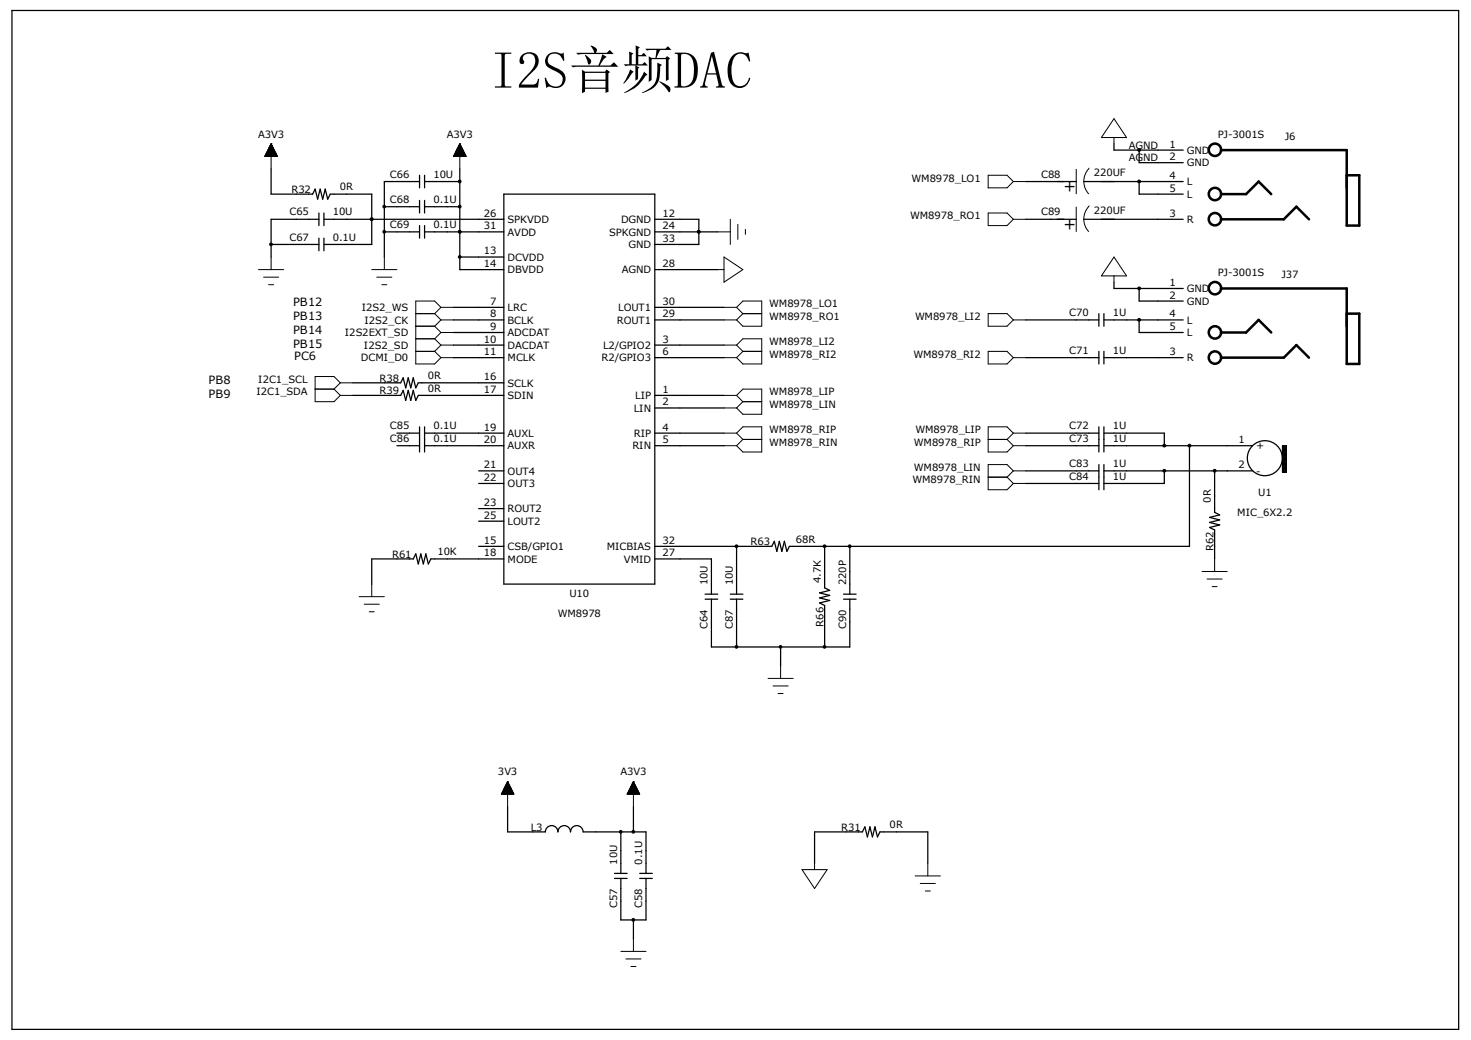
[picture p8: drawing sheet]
<svg xmlns="http://www.w3.org/2000/svg" width="297mm" height="210mm" viewBox="0 0 297 210" stroke-linecap="round" stroke-linejoin="round" font-family="sans-serif">
<g fill="none" stroke="#000" stroke-width=".25">
<path d="M2.4 2.1h292.1v205.8h-292.1zM54.7 34.1v5.1h8.4l.5-1 .5 2 .5-2 .6 2 .5-2 .5 2 .5-1h8.4v10.2h-9.7M84.7 36.7h-7.1v15.2M84.7 35.4v2.5M85.7 36.7h7.1M85.7 35.4v2.5M92.8 34.1v20.3h8.9M101.7 39.2h30.5v78.7h-30.5zM207.1 36.7h10.2M218.8 36.7h20.1M224.9 29v1.3h14M230 36.7v2.5h8.9"/>
<path d="M230 30.3v2.6h8.9M54.7 49.4h9.7M64.4 44.3h-9.7v7.6M64.4 43v2.6M64.4 48.1v2.5M65.4 44.3h36.3M65.4 43v2.6M65.4 48.1v2.5M75.1 44.3h.1M77.6 46.8h7.1M77.6 41.7h7.1M84.7 40.5v2.5"/>
<path d="M84.7 45.6v2.5M85.7 46.8h16M85.7 40.5v2.5M85.7 45.6v2.5M85.7 41.7h7.1M92.8 46.8h.1M92.8 51.9h8.9M132.2 44.3h8.9v5.1h-8.9M132.2 54.4h12.7M132.2 46.8h12.7M141.1 46.8h.1M207.1 44.3h10.2"/>
<path d="M218.8 44.3h20.1M224.9 57v1.3h14M230 58.3v2.5h8.9M71.2 79.8h9.7l.5-1 .5 2.1 .5-2.1 .5 2.1 .5-2.1 .5 2.1 .6-1.1h17.2M71.2 77.3h9.7l.5-1 .5 2 .5-2 .5 2 .5-2 .5 2 .6-1h17.2M91.6 69.7h10.1M91.6 72.2h10.1M91.6 62.1h10.1M91.6 64.6h10.1M91.6 67.1h10.1M132.2 79.8h14M132.2 69.7h14"/>
<path d="M132.2 72.2h14M132.2 62.1h14M132.2 64.6h14M207.1 72.2h14.8M207.1 64.6h14.8M221.9 63.3v2.6M221.9 71v2.5M222.9 72.2h16M222.9 64.6h16M222.9 63.3v2.6M222.9 71v2.5M230 64.6v2.5h8.9"/>
<path d="M80.1 87.5h4.6M80.1 90h4.6M84.7 86.2v5.1M85.7 87.5h16M85.7 90h16M85.7 86.2v5.1M96.6 95.1h5.1M96.6 97.6h5.1M132.2 82.4h14M132.2 87.5h14M132.2 90h14M207.1 87.5h14.8"/>
<path d="M207.1 90h14.8M207.1 95.1h14.8M207.1 97.6h14.8M221.9 86.2v5.1M221.9 93.8v5.1M222.9 87.5h12.2v2.5M222.9 90h30M222.9 95.1h30M222.9 86.2v5.1M222.9 93.8v5.1M235.1 95.1v2.5h-12.2M240.2 90v20.3h-80.8l-.5 1-.5-2-.5 2-.5-2-.6 2-.5-2-.5 1h-23.6"/>
<path d="M245.2 95.1v8.4l1.1 .5-2.1 .5 2.1 .5-2.1 .5 2.1 .5-2.1 .5 1 .5v5.9M259 90h.7v5.3h-.7zM259 95.1h.7M259 94.8h.7M259 94.6h.7M259 94.3h.7M259 94.1h.7M259 93.8h.7M259 93.6h.7M259 93.3h.7M259 93h.7M259 92.8h.7"/>
<path d="M259 92.5h.7M259 92.3h.7M259 92h.7M259 91.8h.7M259 91.5h.7M259 91.3h.7M259 91h.7M259 90.8h.7M259 90.5h.7M259 90.3h.7M259.2 90v5.3M259.5 90v5.3"/>
<path d="M96.6 110.3h5.1M96.6 102.7h5.1M96.6 105.2h5.1M101.7 112.9h-14.7l-.5 1-.5-2.1-.5 2.1-.5-2.1-.5 2.1-.6-2.1-.5 1.1h-8.3v5M132.2 112.9h11.4v7.1M142.4 120h2.5M147.4 120h2.6M148.7 110.3v9.7M166.5 110.3v8.4l1 .5-2 .5 2 .5-2 .5 2 .5-2 .6 1 .5v8.3M170.3 120h2.5M171.6 110.3v9.7M142.4 121h2.5"/>
<path d="M143.6 121v9.6h28v-9.6M147.4 121h2.6M148.7 121v9.6M157.6 130.6v3.9M170.3 121h2.5M102.5 162.9v5.1h7.6a1.27 1.27 0 0 1 1.3-1.3 1.27 1.27 0 0 1 1.2 1.3 1.27 1.27 0 0 1 1.3-1.3 1.27 1.27 0 0 1 1.3 1.3 1.27 1.27 0 0 1 1.3-1.3 1.27 1.27 0 0 1 1.2 1.3h12.7v8.4M124.1 177.4h2.5M124.1 176.4h2.5M125.3 168v8.4M125.3 177.4v8.4h5.1v-8.4M127.9 162.9v5.1M129.2 177.4h2.5"/>
<path d="M129.2 176.4h2.5M164.5 174.3v-6.3h9.6l.5-1 .5 2 .5-2 .5 2 .6-2 .5 2 .5-1h9.6v6.3M127.9 185.8v3.8"/>
<circle cx="255.4" cy="92.5" r="3.5"/>
</g>
<g fill="none" stroke="#000" stroke-width=".51">
<path d="M246.5 30.3h25.4v15.3h2.5v-10.2h-2.5M246.5 39.2h5.1l2.5-2.5 2.6 2.5M246.5 58.3h25.4v15.2h2.5v-10.2h-2.5M246.5 44.3h12.7l2.5-2.6 2.6 2.6M246.5 67.1h5.1l2.5-2.5 2.6 2.5M246.5 72.2h12.7l2.5-2.5 2.6 2.5"/>
<circle cx="245.3" cy="39.2" r="1.25"/>
<circle cx="245.3" cy="30.2" r="1.25"/>
<circle cx="245.3" cy="58.2" r="1.25"/>
<circle cx="245.3" cy="44.3" r="1.25"/>
<circle cx="245.3" cy="67.1" r="1.25"/>
<circle cx="245.3" cy="72.2" r="1.25"/>
</g>
<g fill="none" stroke="#000" stroke-width=".2">
<path d="M53.5 31.5h2.5v.1M53.5 31.4v.2M53.6 31.4h2.3M53.6 31.3h2.2v.3M53.6 31.2v.4M53.7 31.2h2.1M53.7 31.1h2.1v.5M53.7 31v.6M53.8 30.9h1.9M53.8 31.6v-.7h1.9v.7M53.9 30.8h1.7M53.9 30.6h1.6v1"/>
<path d="M53.9 30.6v1M54 30.6h1.5M54 30.4h1.5v1.2M54 30.4v1.2M54.1 30.4h1.3M54.1 30.3h1.2v1.3M54.1 30.1v1.5M54.2 30.1h1.1M54.2 30.1h1v1.5M54.2 29.9v1.7M54.3 29.9h.9M54.3 29.8h.9v1.8"/>
<path d="M54.3 29.8v1.8M54.4 29.8h.7M54.4 29.6h.6v2M54.5 29.4h.4v2.2M54.5 29.3v2.3M54.6 29.3h.3M54.7 29.3h.1v2.3M54.7 29.1v2.5M54.7 29.1h.1M54.7 29h.1M54.7 29v5.1M54.7 29l1.3 2.6h-2.5z"/>
<path d="M55 29.5h-.5l-.1 2.1M91.6 31.5h2.5v.1M91.6 31.4v.2M91.7 31.4h2.3M91.7 31.3h2.3v.3M91.7 31.2v.4M91.8 31.2h2.1M91.8 31.1h2.1v.5M91.8 31v.6M91.9 30.9h1.9M91.9 31.6v-.7h1.9v.7M92 30.8h1.7"/>
<path d="M92 30.6h1.6v1M92 30.6v1M92.1 30.6h1.5M92.1 30.4h1.5v1.2M92.1 30.4v1.2M92.2 30.4h1.3M92.2 30.3h1.3v1.3M92.2 30.1v1.5M92.3 30.1h1.1M92.3 30.1h1v1.5M92.3 29.9v1.7M92.4 29.9h.9"/>
<path d="M92.5 29.8h.8v1.8M92.5 29.8v1.8M92.5 29.8h.7M92.5 29.6h.6v2M92.5 29.5v2.1M92.6 29.5h.5M92.6 29.4h.4v2.2M92.6 29.3v2.3M92.7 29.3h.3M92.8 29.3h.2v2.3M92.8 29h.1M92.8 29l-1.2 2.6h2.5"/>
<path d="M92.8 29v5.1M92.8 29l1.3 2.6M92.9 29.1l-.1 2.5M199.5 35.4h3.8l1.3 1.3-1.3 1.2h-3.8zM204.6 36.7h2.5M217.3 34.1v5.1M219.8 34.1a3.7 3.7 0 0 0 0 5.1M224.9 27.8v1.2M224.9 24l2.6 3.8h-5.1zM52.2 54.4h5.1M53.2 56h3.1M54.2 57.5h1"/>
<path d="M54.7 51.9v2.5M75.1 54.4h5M76.1 56h3M77.1 57.5h1M77.6 51.9v2.5M144.9 54.4h1.3M144.9 46.8h2.5M146.2 51.9l3.8 2.5-3.8 2.6zM147.4 44.3v5.1M149 45.3v3M150.5 46.3v1M199.5 43h3.8l1.3 1.3-1.3 1.3h-3.8z"/>
<path d="M204.6 44.3h2.5M217.3 41.7v5.1M219.8 41.7a3.7 3.7 0 0 0 0 5.1M224.9 55.7v1.3M224.9 51.9l2.6 3.8h-5.1zM63.6 78.6h3.8M67.4 78.6l1.3 1.2M68.7 79.8h2.5M68.7 77.3l-1.3-1.3h-3.8v5.1h3.8l1.3-1.3M68.7 77.3h2.5M68.7 77.3l-1.3 1.3M83.9 63.3h3.9"/>
<path d="M83.9 71h3.9M83.9 68.4h3.9M83.9 65.9h3.9M87.8 68.4l1.2 1.3M87.8 65.9l1.2 1.2M87.8 71l1.2 1.2M87.8 63.3l1.2 1.3M89 62.1h2.6M89 62.1l-1.2 1.2M89 62.1l-1.2-1.3h-3.9v12.7h3.9l1.2-1.3M89 69.7h2.6M89 69.7l-1.2 1.3"/>
<path d="M89 67.1h2.6M89 67.1l-1.2 1.3M89 64.6h2.6M89 72.2h2.6M89 64.6l-1.2 1.3M146.2 62.1h2.5M146.2 69.7h2.5M146.2 64.6h2.5M146.2 72.2h2.5M146.2 79.8h2.5M148.7 62.1l1.3-1.3h3.8v5.1h-3.8l-1.3-1.3M148.7 69.7l1.3-1.3h3.8v5.1h-3.8l-1.3-1.3"/>
<path d="M148.7 62.1l1.3 1.2M148.7 79.8l1.3-1.2h3.8v5.1h-3.8l-1.3-1.3M148.7 69.7l1.3 1.3M148.7 79.8l1.3 1.3M150 63.3h3.8M150 71h3.8M150 63.3l-1.3 1.3M150 71l-1.3 1.2M199.5 63.3h3.8l1.3 1.3-1.3 1.3h-3.8zM199.5 71h3.8l1.3 1.2-1.3 1.3h-3.8zM204.6 64.6h2.5M204.6 72.2h2.5"/>
<path d="M146.2 82.4h2.5M146.2 87.5h2.5M146.2 90h2.5M148.7 87.5l1.3-1.3h3.8v5.1h-3.8l-1.3-1.3M148.7 87.5l1.3 1.2M150 81.1h3.8M150 81.1l-1.3 1.3M150 88.7h3.8M150 88.7l-1.3 1.3M199.5 88.7h3.8M199.5 96.4h3.8M203.3 88.7l1.3 1.3"/>
<path d="M203.3 96.4l1.3 1.2M204.6 87.5l-1.3-1.3h-3.8v5.1h3.8l1.3-1.3M204.6 95.1l-1.3-1.3h-3.8v5.1h3.8l1.3-1.3M204.6 87.5h2.5M204.6 90h2.5M204.6 87.5l-1.3 1.2M204.6 95.1h2.5M204.6 95.1l-1.3 1.3M204.6 97.6h2.5M75.1 117.9v2.6M242.7 115.4h5.1M243.7 116.9h3.1"/>
<path d="M244.7 118.4h1M245.2 112.9v2.5M72.5 120.5h5.1M73.5 122h3.1M74.5 123.5h1.1M155.1 137h5M156.1 138.5h3M157.6 134.5v2.5M101.5 159.9h2M101.5 159.8v.6M101.5 159.8h2M101.6 159.7h1.8"/>
<path d="M101.6 159.6v.8M101.6 159.6h1.8M101.7 159.5h1.6M101.8 159.3h1.4M101.8 159.2v1.2M101.9 159.2h1.3M101.9 159.1h1.2M101.9 158.9v1.5M101.9 159h1.1M102 158.9h1M102 158.7v1.7M102 158.8h1"/>
<path d="M102.1 158.7h.8v1.7M102.1 158.5v1.9M102.2 158.6h.7M102.2 158.5h.6M102.2 158.3v2.1M102.2 158.4h.5M102.3 158.3h.4M102.3 158.1v2.3M102.4 158.2h.3M102.4 158.1h.2M102.4 157.9v2.5M102.4 158h.1"/>
<path d="M102.5 157.9h.1M102.5 157.8l1.3 2.6h-2.6zM102.5 157.8v5.1M102.6 158v2.4M102.7 158.2v2.2M102.8 158.4v2M103 158.8v1.6M103.1 159v1.4M103.2 159.3v1.1M103.4 159.6v.8M103.5 159.9v.5M126.9 159.9h2"/>
<path d="M127 159.7h1.8M127 159.6v.8M127 159.6h1.8M127.1 159.5h1.6M127.1 159.4v1M127.1 159.4h1.6M127.2 159.3h1.4M127.2 159.2v1.2M127.3 159.2h1.3M127.3 159.1h1.2M127.3 158.9v1.5M127.3 159h1.1"/>
<path d="M127.4 158.9h1M127.4 158.7v1.7M127.4 158.8h1M127.5 158.7h.8v1.7M127.5 158.5v1.9M127.6 158.6h.7M127.6 158.5h.6M127.6 158.3v2.1M127.6 158.4h.5M127.7 158.3h.4M127.7 158.1v2.3M127.8 158.2h.3"/>
<path d="M127.8 158.1h.2M127.8 157.9v2.5M127.8 158h.1M127.9 157.9h.1M127.9 157.8v5.1M127.9 157.8l-1.3 2.6M127.9 157.8l1.3 2.6h-2.6M128 158v2.4M128.1 158.2v2.2M128.2 158.4v2M128.4 158.8v1.6M128.5 159v1.4"/>
<path d="M128.6 159.3v1.1M128.7 159.4v1M128.8 159.6v.8M128.9 159.8h-2v.6M128.9 159.9v.5M157.1 140h1M101.3 160.3h2.4M101.3 160.2v.2M101.3 160.2h2.4M101.4 160.1h2.2M101.7 160.4v-1h1.6v1M103.5 160h-2.1v.4"/>
<path d="M103.6 160.1v.3M103.7 160.3v.1M126.7 160.3h2.4M126.7 160.2v.2M126.7 160.2h2.4M126.8 160.1h2.2M126.8 160v.4M126.8 160h2.1M129 160.1v.3M129.1 160.3v.1M161.9 175.6h5.1l-2.5 3.8zM164.5 174.3v1.3"/>
<path d="M184.8 176.9h5.1M185.8 178.4h3M186.8 179.9h1M187.3 174.3v2.6M125.3 192.1h5.1M126.4 193.6h3M127.4 195.2h1M127.9 189.6v2.5"/>
</g>
<g fill="#000" stroke="#000" stroke-width=".2">
<circle cx="92.8" cy="36.6" r=".28"/>
<circle cx="230" cy="30.3" r=".29"/>
<circle cx="230" cy="36.6" r=".29"/>
<circle cx="54.7" cy="49.3" r=".28"/>
<circle cx="75" cy="44.3" r=".28"/>
<circle cx="77.6" cy="41.7" r=".28"/>
<circle cx="77.6" cy="46.8" r=".28"/>
<circle cx="92.8" cy="51.9" r=".28"/>
<circle cx="92.8" cy="41.7" r=".28"/>
<circle cx="92.8" cy="46.8" r=".28"/>
<circle cx="141.1" cy="46.8" r=".28"/>
<circle cx="230" cy="58.2" r=".29"/>
<circle cx="230" cy="64.6" r=".29"/>
<circle cx="235.1" cy="95.1" r=".29"/>
<circle cx="235.1" cy="90" r=".29"/>
<circle cx="240.2" cy="90" r=".29"/>
<circle cx="245.2" cy="95.1" r=".29"/>
<circle cx="148.7" cy="110.3" r=".28"/>
<circle cx="166.5" cy="110.3" r=".28"/>
<circle cx="171.6" cy="110.3" r=".28"/>
<circle cx="148.7" cy="130.6" r=".28"/>
<circle cx="157.6" cy="130.6" r=".28"/>
<circle cx="166.5" cy="130.6" r=".28"/>
<circle cx="125.3" cy="168" r=".28"/>
<circle cx="127.9" cy="168" r=".28"/>
<circle cx="127.9" cy="185.7" r=".28"/>
</g>
<text font-size="10.6" x="98.9" y="17.9">I2S音频DAC</text>
<g font-size="3.2">
<text x="217" y="38.9" transform="rotate(-90 217 38.9)">+</text>
<text x="217" y="46.6" transform="rotate(-90 217 46.6)">+</text>
</g>
<g font-size="2.3">
<text x="59.2" y="61.8">PB12</text>
<text x="59.2" y="64.6">PB13</text>
<text x="59.2" y="67.4">PB14</text>
<text x="59.2" y="70.2">PB15</text>
<text x="42.1" y="77.5">PB8</text>
<text x="59.4" y="72.7">PC6</text>
<text x="42.1" y="80.3">PB9</text>
</g>
<g font-size="2">
<text x="52.1" y="27.8">A3V3</text>
<text x="90.2" y="27.8">A3V3</text>
<text x="236.1" y="29.8">1</text>
<text x="245.9" y="27.8">PJ-3001S</text>
<text x="259.4" y="28.3">J6</text>
<text x="78.7" y="35.9">C66</text>
<text x="87.5" y="35.9">10U</text>
<text x="210.2" y="35.9">C88</text>
<text x="220.9" y="35.6">220UF</text>
<text x="227.9" y="32.6">AGND</text>
<text x="227.9" y="30.1">AGND</text>
<text x="236.1" y="32.3">2</text>
<text x="239.7" y="31.1">GND</text>
<text x="239.7" y="33.6">GND</text>
<text x="58.8" y="38.9">R32</text>
<text x="68.6" y="38.4">0R</text>
<text x="78.7" y="41">C68</text>
<text x="87.5" y="41">0.1U</text>
<text x="184.1" y="36.7">WM8978_LO1</text>
<text x="236.1" y="36.1">4</text>
<text x="236.1" y="38.7">5</text>
<text x="239.7" y="37.4">L</text>
<text x="239.7" y="40">L</text>
<text x="58.4" y="43.5">C65</text>
<text x="67.2" y="43.5">10U</text>
<text x="78.7" y="46.1">C69</text>
<text x="87.5" y="46.1">0.1U</text>
<text x="97.7" y="43.8">26</text>
<text x="97.7" y="46.3">31</text>
<text x="102.5" y="45">SPKVDD</text>
<text x="102.5" y="47.6">AVDD</text>
<text x="123" y="47.6">SPKGND</text>
<text x="125.4" y="45">DGND</text>
<text x="133.7" y="43.8">12</text>
<text x="133.7" y="46.3">24</text>
<text x="183.8" y="44.3">WM8978_RO1</text>
<text x="210.2" y="43.5">C89</text>
<text x="220.9" y="43.3">220UF</text>
<text x="236.1" y="43.8">3</text>
<text x="239.7" y="45">R</text>
<text x="58.4" y="48.6">C67</text>
<text x="67.2" y="48.6">0.1U</text>
<text x="97.7" y="51.4">13</text>
<text x="97.7" y="53.9">14</text>
<text x="102.5" y="52.7">DCVDD</text>
<text x="126.9" y="50.1">GND</text>
<text x="133.7" y="53.9">28</text>
<text x="133.7" y="48.8">33</text>
<text x="102.5" y="55.2">DBVDD</text>
<text x="125.6" y="55.2">AGND</text>
<text x="236.1" y="57.7">1</text>
<text x="239.7" y="59">GND</text>
<text x="245.9" y="55.7">PJ-3001S</text>
<text x="258.7" y="56.2">J37</text>
<text x="73.1" y="62.8">I2S2_WS</text>
<text x="73.6" y="65.4">I2S2_CK</text>
<text x="98.9" y="61.5">7</text>
<text x="98.9" y="64.1">8</text>
<text x="102.5" y="62.8">LRC</text>
<text x="102.5" y="65.4">BCLK</text>
<text x="124.5" y="65.4">ROUT1</text>
<text x="124.8" y="62.8">LOUT1</text>
<text x="133.7" y="64.1">29</text>
<text x="133.7" y="61.5">30</text>
<text x="155.3" y="62.1">WM8978_LO1</text>
<text x="155.3" y="64.6">WM8978_RO1</text>
<text x="184.7" y="64.6">WM8978_LI2</text>
<text x="215.9" y="63.8">C70</text>
<text x="224.7" y="63.8">1U</text>
<text x="236.1" y="60.3">2</text>
<text x="236.1" y="64.1">4</text>
<text x="239.7" y="61.5">GND</text>
<text x="239.7" y="65.4">L</text>
<text x="69.6" y="67.9">I2S2EXT_SD</text>
<text x="73.5" y="70.4">I2S2_SD</text>
<text x="97.7" y="69.2">10</text>
<text x="97.7" y="71.7">11</text>
<text x="98.9" y="66.6">9</text>
<text x="102.5" y="67.9">ADCDAT</text>
<text x="102.5" y="70.4">DACDAT</text>
<text x="121.8" y="70.4">L2/GPIO2</text>
<text x="133.7" y="69.2">3</text>
<text x="133.7" y="71.7">6</text>
<text x="155.3" y="69.7">WM8978_LI2</text>
<text x="215.9" y="71.5">C71</text>
<text x="224.7" y="71.5">1U</text>
<text x="236.1" y="71.7">3</text>
<text x="236.1" y="66.6">5</text>
<text x="239.7" y="67.9">L</text>
<text x="52.2" y="77.3">I2C1_SCL</text>
<text x="72.9" y="73">DCMI_D0</text>
<text x="76.6" y="77">R38</text>
<text x="86.4" y="76.5">0R</text>
<text x="97.7" y="76.8">16</text>
<text x="102.5" y="73">MCLK</text>
<text x="121.5" y="73">R2/GPIO3</text>
<text x="155.3" y="72.2">WM8978_RI2</text>
<text x="184.4" y="72.2">WM8978_RI2</text>
<text x="239.7" y="73">R</text>
<text x="51.8" y="79.8">I2C1_SDA</text>
<text x="76.6" y="79.6">R39</text>
<text x="86.4" y="79.1">0R</text>
<text x="97.7" y="79.3">17</text>
<text x="102.5" y="78.1">SCLK</text>
<text x="102.5" y="80.6">SDIN</text>
<text x="128" y="83.1">LIN</text>
<text x="128.3" y="80.6">LIP</text>
<text x="133.7" y="79.3">1</text>
<text x="133.7" y="81.9">2</text>
<text x="155.3" y="79.8">WM8978_LIP</text>
<text x="155.3" y="82.4">WM8978_LIN</text>
<text x="78.7" y="86.7">C85</text>
<text x="78.7" y="89.2">C86</text>
<text x="87.5" y="86.7">0.1U</text>
<text x="87.5" y="89.2">0.1U</text>
<text x="97.7" y="86.9">19</text>
<text x="97.7" y="89.5">20</text>
<text x="102.5" y="88.2">AUXL</text>
<text x="128" y="88.2">RIP</text>
<text x="133.7" y="86.9">4</text>
<text x="133.7" y="89.5">5</text>
<text x="155.3" y="87.5">WM8978_RIP</text>
<text x="155.3" y="90">WM8978_RIN</text>
<text x="184.5" y="90">WM8978_RIP</text>
<text x="184.8" y="87.5">WM8978_LIP</text>
<text x="215.9" y="86.7">C72</text>
<text x="215.9" y="89.2">C73</text>
<text x="224.7" y="86.7">1U</text>
<text x="224.7" y="89.2">1U</text>
<text x="250.1" y="89.5">1</text>
<text x="97.7" y="94.6">21</text>
<text x="102.5" y="90.8">AUXR</text>
<text x="102.5" y="95.8">OUT4</text>
<text x="127.7" y="90.8">RIN</text>
<text x="184.5" y="95.1">WM8978_LIN</text>
<text x="215.9" y="94.3">C83</text>
<text x="224.7" y="94.3">1U</text>
<text x="250.1" y="94.6">2</text>
<text x="253.6" y="90.8">+</text>
<text x="253.6" y="95.8">-</text>
<text x="97.7" y="97.1">22</text>
<text x="102.5" y="98.4">OUT3</text>
<text x="184.2" y="97.6">WM8978_RIN</text>
<text x="215.9" y="96.9">C84</text>
<text x="224.7" y="96.9">1U</text>
<text x="244.5" y="101.5" transform="rotate(-90 244.5 101.5)">0R</text>
<text x="254" y="100.2">U1</text>
<text x="97.7" y="102.2">23</text>
<text x="97.7" y="104.7">25</text>
<text x="102.5" y="103.5">ROUT2</text>
<text x="102.5" y="106">LOUT2</text>
<text x="249.8" y="104.2">MIC_6X2.2</text>
<text x="79.2" y="112.6">R61</text>
<text x="88.3" y="112.1">10K</text>
<text x="97.7" y="109.8">15</text>
<text x="97.7" y="112.4">18</text>
<text x="102.5" y="111.1">CSB/GPIO1</text>
<text x="102.5" y="113.6">MODE</text>
<text x="122.5" y="111.1">MICBIAS</text>
<text x="126" y="113.6">VMID</text>
<text x="133.7" y="112.4">27</text>
<text x="133.7" y="109.8">32</text>
<text x="151.6" y="110.1">R63</text>
<text x="160.7" y="109.6">68R</text>
<text x="245" y="111.3" transform="rotate(-90 245 111.3)">R62</text>
<text x="142.9" y="118.2" transform="rotate(-90 142.9 118.2)">10U</text>
<text x="148" y="118.2" transform="rotate(-90 148 118.2)">10U</text>
<text x="165.7" y="117.7" transform="rotate(-90 165.7 117.7)">4.7K</text>
<text x="170.8" y="118.2" transform="rotate(-90 170.8 118.2)">220P</text>
<text x="112.6" y="124.5">WM8978</text>
<text x="115" y="120.5">U10</text>
<text x="142.9" y="127" transform="rotate(-90 142.9 127)">C64</text>
<text x="148" y="127" transform="rotate(-90 148 127)">C87</text>
<text x="166.2" y="126.5" transform="rotate(-90 166.2 126.5)">R66</text>
<text x="170.8" y="127" transform="rotate(-90 170.8 127)">C90</text>
<text x="100.5" y="156.5">3V3</text>
<text x="125.3" y="156.5">A3V3</text>
<text x="107.1" y="167.7">L3</text>
<text x="169.8" y="167.7">R31</text>
<text x="179.6" y="167.2">0R</text>
<text x="124.6" y="174.6" transform="rotate(-90 124.6 174.6)">10U</text>
<text x="129.7" y="174.6" transform="rotate(-90 129.7 174.6)">0.1U</text>
<text x="124.6" y="183.3" transform="rotate(-90 124.6 183.3)">C57</text>
<text x="129.7" y="183.3" transform="rotate(-90 129.7 183.3)">C58</text>
</g>
</svg>
